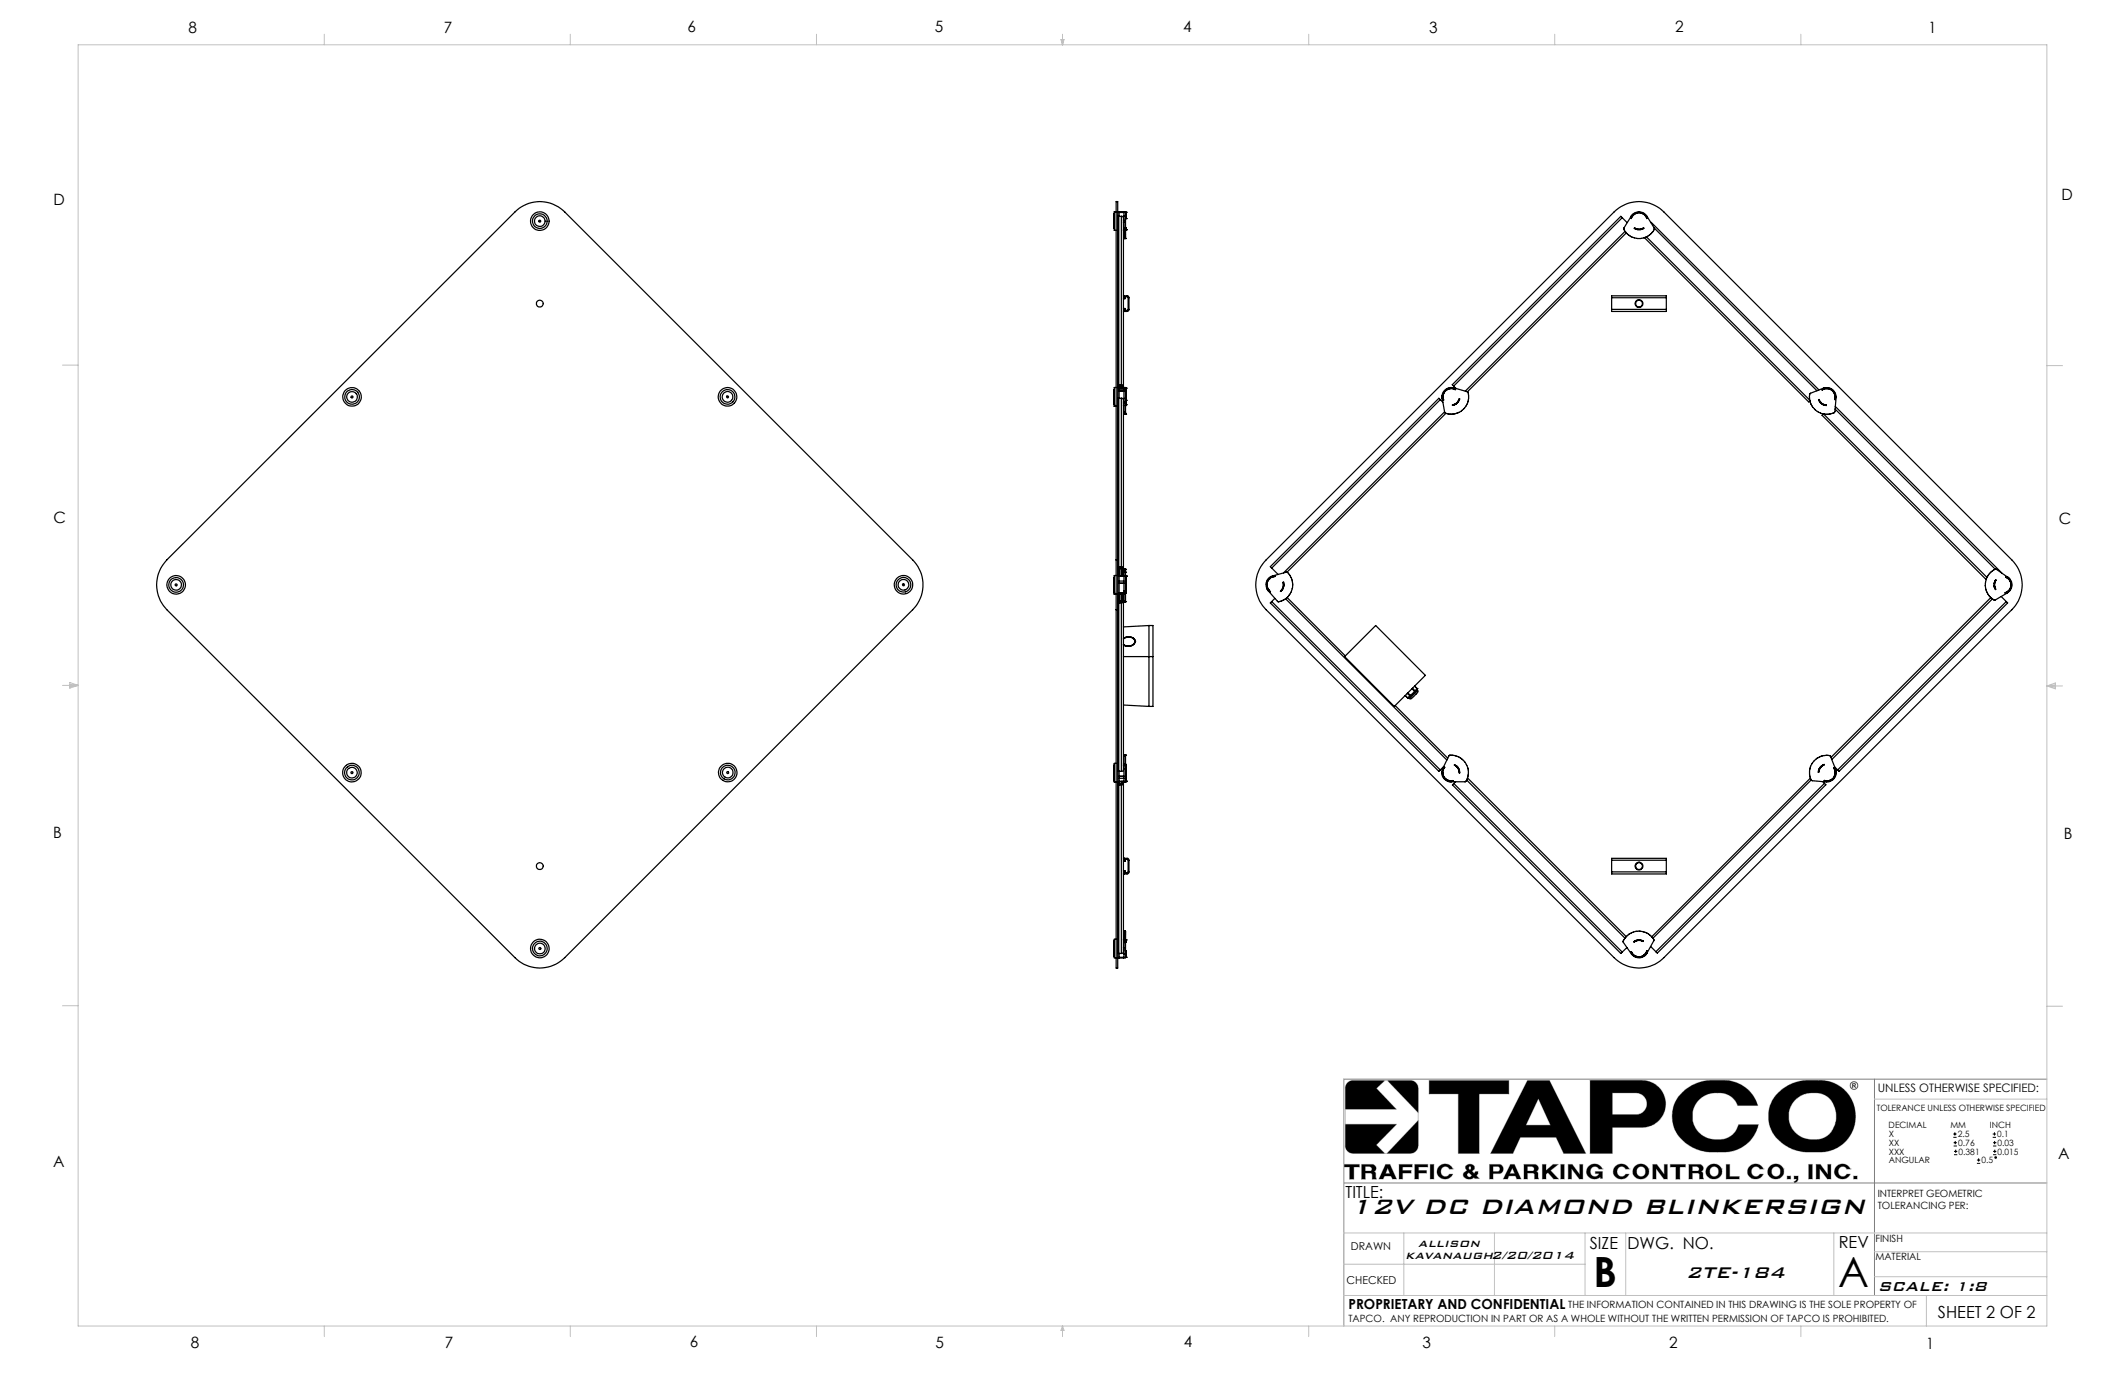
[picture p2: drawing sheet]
<svg xmlns="http://www.w3.org/2000/svg" width="432mm" height="279mm" viewBox="0 0 432 279" stroke-linecap="round" stroke-linejoin="round" font-family="sans-serif">
<g fill="none" stroke="#c0c0c0" stroke-width=".2">
<path d="M15.9 9.1h400v260.4h-400zM65.9 6.9v2.2M115.9 6.9v2.2M165.9 6.9v2.2M215.6 8h.6l-.3 1.1zM215.7 8l.2 1.1M215.9 6.9v2.2M216 8l-.1 1.1M265.9 6.9v2.2M315.9 6.9v2.2M365.9 6.9v2.2M12.7 74.2h3.2"/>
<path d="M415.9 74.3h3.2M12.7 139.3h3.2M14.2 139.1l1.7 .2M14.2 138.7l1.7 .6-1.7 .5zM15.9 139.3l-1.7 .3M415.9 139.4h3.2M415.9 139.4l1.8-.6v1.2zM415.9 139.4l1.8 .3M417.7 139.2l-1.8 .2M12.7 204.4h3.2M273 219.3v50.2M281.4 219.6l-1.7 1.6 4 4.2h-10.3"/>
<path d="M281.9 219.6l6.3 6.5M290.4 219.6h16.2v2.7h-6v12.1h-4.3v-12.1h-5.9zM310.4 219.6h4.5l7.3 14.8h-4.5l-1.5-3.3h-7.3l-1.5 3.3h-4.5zM323.1 219.5h10.7a4.8 4.8 0 0 1 4.7 4.9 4.8 4.8 0 0 1-4.9 4.7h-6v5.3h-4.5zM347.3 219.5h2.6M347.3 219.5a8 8 0 0 0-7.4 6.3 7.1 7.1 0 0 0 4.9 7.7l2.5 .6M349 219.5v2.6M349.9 219.5a7.3 7.3 0 0 1 7.3 5.1h-4.1a3.8 3.8 0 0 0-3.5-2.5h-1.2a4.8 4.8 0 0 0-4.5 4 4.5 4.5 0 0 0 .2 2.3 4.7 4.7 0 0 0 4.3 3.2h1.2a4 4 0 0 0 3.7-3.1h4a7.2 7.2 0 0 1-7.4 5.6M415.9 204.5h3.2M273.2 236.6h3v.5h-1.1v2.5h-.9v-2.5h-1zM273.4 228.5h10.4l-4.2 4.2 1.8 1.7M273.8 220.1l.2-.3 .7-.2h11.9a1.62 1.62 0 0 1 1.6 1.6l-.1 11.8a1.65 1.65 0 0 1-1.5 1.4h-11.6a1.62 1.62 0 0 1-1.6-1.6v-11.9z"/>
<path d="M276.7 236.6h2.3a.77 .77 0 0 1 .6 .7 .77 .77 0 0 1-.4 .8l.3 .3 .1 1.2h-.8v-.9l-.2-.3h-1.2v1.2h-.7zM277.4 237h.9a.49 .49 0 0 1 .5 .4 .49 .49 0 0 1-.3 .5h-1.1zM281.6 236.6h.8l1.4 3h-.8l-.4-.6h-1.3l-.3 .6h-.8zM282 237.3l.4 1.2h-.8zM284.3 236.6h2.6v.5h-1.9v.7h1.7v.6h-1.7v1.2h-.7zM287.5 236.6h2.6v.5h-1.8v.7h1.6v.6h-1.6v1.2h-.8zM288.2 227.7l-6.4 6.7M290.6 236.6h.8v3h-.8zM294.5 237.5h.1M294.5 237.5h.7M294.5 237.5a.99 .99 0 0 0-1.7 .1 .99 .99 0 0 0 .8 1.5 .85 .85 0 0 0 .9-.5h.7a1.61 1.61 0 0 1-2.3 .8 1.61 1.61 0 0 1-.4-2.4 1.72 1.72 0 0 1 2.7 .5M295.2 237.5h.1"/>
<path d="M298 236.8a1.12 1.12 0 0 1 1.6 .2v.5l-.5 .5 .4 .5 .3-.4h.5v.4l-.3 .4 .6 .6h-.9l-.2-.2a1.39 1.39 0 0 1-2.2-.4l.1-.6 .7-.5-.3-.4v-.4zM298.1 238.6l.3-.3 .7 .5-.3 .3a.51 .51 0 0 1-.7-.5zM298.6 237a.3 .3 0 0 1 .3 .3 .3 .3 0 0 1-.3 .3l-.1-.2zM302.7 236.6h2.1a1.01 1.01 0 0 1 .7 .9 1.01 1.01 0 0 1-.7 1h-1.4v1.1h-.7zM303.4 237h1a.57 .57 0 0 1 .4 .5 .57 .57 0 0 1-.4 .6h-1zM306.9 236.6h.8l1.4 3h-.9l-.3-.7h-1.3l-.2 .7h-.9zM307.3 237.3l.5 1.2h-1zM309.7 236.6h2.3a.77 .77 0 0 1 .6 .7 .77 .77 0 0 1-.5 .8l.4 .3 .1 1.2h-.8v-.9l-.3-.3h-1.1v1.2h-.7zM310.4 237h.9a.49 .49 0 0 1 .4 .4 .49 .49 0 0 1-.2 .5h-1.1zM312.6 223.2l2.5 5.4h-5zM313.4 236.6h.7v1.2l1.5-1.2h1l-1.5 1.2 1.6 1.8h-1l-1.2-1.3-.4 .3v1h-.7zM317.1 236.6h.8v3h-.8z"/>
<path d="M318.7 236.6h.8l1.5 2.1v-2.1h.6v3h-.7l-1.6-2.1v2.1h-.6zM324.9 237.5h.1M324.9 237.5h.7M324.9 237.5a.96 .96 0 0 0-1.4-.2 .96 .96 0 0 0 0 1.5 .96 .96 0 0 0 1.4-.2v-.1h-.7v-.4h1.4v1.4h-.4v-.4a1.59 1.59 0 0 1-2.3 .1 1.59 1.59 0 0 1 .1-2.3 1.74 1.74 0 0 1 2.6 .6M325.6 237.5h.1M327.6 222.1h4.9a2.2 2.2 0 0 1 2.1 2.2 2.2 2.2 0 0 1-2.1 2.2h-4.9zM330.3 237.5h.1M330.3 237.5h.7M330.3 237.5a.96 .96 0 0 0-1.4-.2 .96 .96 0 0 0 0 1.5 .96 .96 0 0 0 1.4-.2h.7a1.64 1.64 0 0 1-2.2 .9 1.64 1.64 0 0 1-.6-2.4 1.76 1.76 0 0 1 2.8 .4M331 237.5h.1M332.2 237a1.59 1.59 0 0 1 2.4-.1 1.59 1.59 0 0 1-.2 2.4 1.59 1.59 0 0 1-2.2-.2 1.59 1.59 0 0 1 0-2.1zM333 237.2a1.01 1.01 0 0 1 1.4 .5 1.01 1.01 0 0 1-.7 1.4 1.04 1.04 0 0 1-1.1-.7 1.04 1.04 0 0 1 .4-1.2z"/>
<path d="M334.3 237.5h.1M335 237.5h.1M335.8 236.6h.9l1.5 2.1v-2.1h.6v3h-.7l-1.6-2.1v2.1h-.7zM339.4 236.6h3.1v.5h-1.2v2.5h-.8v-2.5h-1.1zM339.8 226.8h4.1M343.2 236.6h2.3a.77 .77 0 0 1 .6 .7 .77 .77 0 0 1-.5 .8l.4 .3 .1 1.2h-.8v-.9l-.2-.3h-1.2v1.2h-.7zM343.9 237h.9a.51 .51 0 0 1 .4 .4 .51 .51 0 0 1-.2 .5h-1.1zM347.1 237a1.61 1.61 0 0 1 2.2-.2 1.61 1.61 0 0 1 .2 2.3 1.61 1.61 0 0 1-2.2 .2 1.46 1.46 0 0 1-.2-2.3zM347.3 234.1h2.6M347.7 237.3a.99 .99 0 0 1 1.5 .4 .99 .99 0 0 1-.8 1.4 1.04 1.04 0 0 1-1-.7 1.04 1.04 0 0 1 .3-1.1zM349 231.6v2.5M349.1 237.5h.1"/>
<path d="M349.8 237.5h.1M350.8 236.6h.7v2.5h1.9v.5h-2.6zM357.6 237.5h.1M357.6 237.5h.7M357.6 237.5a.96 .96 0 0 0-1.3-.2 .96 .96 0 0 0-.3 1.3 .96 .96 0 0 0 1.4 .3l.2-.3h.7a1.64 1.64 0 0 1-2.2 .9 1.64 1.64 0 0 1-.8-2.3 1.73 1.73 0 0 1 3 .3M358.3 237.5h.1M359.7 237a1.61 1.61 0 0 1 2.3-.1 1.61 1.61 0 0 1 .1 2.2 1.61 1.61 0 0 1-2.3 .2 1.49 1.49 0 0 1-.1-2.3zM360.2 237.4a.98 .98 0 0 1 1.3-.1 .98 .98 0 0 1 .1 1.4 .98 .98 0 0 1-1.4 .1 .98 .98 0 0 1 0-1.4zM361.4 222a8.7 8.7 0 0 1 5.5-2.5h2.6a7.3 7.3 0 0 1 7.6 7.3 7.3 7.3 0 0 1-7.6 7.3h-2.6a7.9 7.9 0 0 1-7.5-6.6 6.6 6.6 0 0 1 2-5.5zM361.7 237.5h.1M362.4 237.5h.1M363.1 239h.8v.6h-.8z"/>
<path d="M364.6 239h.8v.7a.82 .82 0 0 1-.8 .6v-.2l.5-.5h-.5zM364.9 223.4l.2-.2a4.4 4.4 0 0 1 2.8-1.1h1.2a4.4 4.4 0 0 1 4 4.5 4.5 4.5 0 0 1-4 5h-1.2a4.8 4.8 0 0 1-4.4-4.1v-1.7a5.1 5.1 0 0 1 1.4-2.4zM367.5 236.6h.8v3h-.8zM369 236.6h.9l1.5 2.1v-2.1h.6v3h-.7l-1.6-2.1v2.1h-.7zM375.2 237.5a.99 .99 0 0 0-1.6 .1 .99 .99 0 0 0 .8 1.5 .84 .84 0 0 0 .8-.5h.8a1.64 1.64 0 0 1-2.3 .9 1.64 1.64 0 0 1-.6-2.4 1.76 1.76 0 0 1 2.9 .4M375.2 237.5h.1M375.2 237.5h.8M376 237.5h.1M376.4 220.2h.6v.4h-.2l.3 .3-.1 .2-.3-.4h-.2v.4h-.1zM376.7 239h.7v.6h-.7zM376.9 220.3h-.4v.3h.4v-.3M380.9 223.3h35"/>
<path d="M273 250.5h142.9M273 256.9h49.1M285.3 250.5v12.7M303.7 250.5v12.7M322.1 250.5v12.7M330.3 250.5v12.7M364.6 240.1h.1M372.6 250.5v12.7M380.9 254.4h35M380.9 259.4h35M65.9 269.5v2.1M115.9 269.5v2.1"/>
<path d="M165.9 269.5v2.1M215.9 269.5v2.1M215.9 269.5l.3 .8h-.6zM265.9 269.5v2.1M273 263.2h142.9M315.9 269.5v2.1M365.9 269.5v2.1M380.9 263.2h.1M391.4 263.2v6.3"/>
<circle cx="376.7" cy="220.6" r=".81"/>
<circle cx="376.7" cy="220.6" r=".73"/>
</g>
<path d="M380.9 219.3v43.9M415.9 219.3h-142.9v50.2M273 240.4h142.9" fill="none" stroke="#808080" stroke-width=".2"/>
<path d="M273.4 228.5v4.8l.6 .7 .9 .4h6.5l-1.8-1.7 4.2-4.2zM273.8 220l-.4 .9v4.5h10.3l-4-4.2 1.7-1.6h-6.8zM281.9 219.6l6.3 6.5v-5l-.2-.6-.3-.5-.8-.4zM288.2 227.7l-6.4 6.7h4.8l.6-.2 .6-.3 .4-1.1zM290.4 219.6v2.7h5.9v12.1h4.3v-12.1h6v-2.7zM327.6 222.1h5a2.21 2.21 0 0 1 2 2.2 2.21 2.21 0 0 1-2.1 2.2h-4.9zM323.1 219.5v14.9h4.5v-5.3h6a4.8 4.8 0 0 0 4.9-4.7 4.8 4.8 0 0 0-4.7-4.9zM312.6 223.2l2.5 5.4h-5zM310.4 219.6l-7.5 14.8h4.5l1.5-3.3h7.3l1.5 3.3h4.5l-7.3-14.8zM376.7 239v.6h.7v-.6zM367.5 236.6v3h.8v-3zM364.6 239v.6h.5l-.5 .5v.2h.2l.5-.5 .1-.8zM363.1 239v.6h.8v-.6zM360.3 237.2l.7-.2 .7 .5 .1 .8-.3 .6-.8 .2-.6-.5-.1-.8zM359.8 236.9l-.5 .6-.1 .3v.8l.5 .6 .5 .3 .6 .1 .7-.1 .7-.5 .2-.5 .1-.6-.2-.5-.3-.5-1-.4-.6 .1zM369 236.6v3h.7v-2.1l1.6 2.1h.7v-3h-.6v2.1l-1.5-2.1zM355.7 236.9l-.4 .4-.2 .5v.8l.5 .6 .7 .3 .7 .1 .7-.3 .4-.3 .2-.4h-.7l-.5 .4-.5 .1-.5-.3-.2-.5 .1-.8 .5-.4h.6l.5 .4h.7l-.4-.6-1-.4-.6 .1zM373.3 236.9l-.3 .4-.3 .6 .1 .6 .3 .6 .6 .4 .7 .1 .7-.1 .6-.5 .3-.4h-.8l-.4 .4h-.6l-.5-.3-.2-.5 .1-.7 .6-.4h.6l.4 .4h.8l-.5-.6-.9-.4-.7 .1zM350.8 236.6v3h2.6v-.5h-1.9v-2.5zM347.1 237l-.4 .6-.1 .6 .3 .7 .4 .4 .6 .3h.7l.6-.3 .5-.5 .2-.4v-.7l-.6-.9-.6-.3h-.6l-.5 .1zM347.7 237.3l.3-.2 .5-.1 .6 .5 .1 .8-.3 .6-.7 .2-.6-.3-.2-.5v-.5zM343.2 236.6v3h.7v-1.2h1.3l.1 .3v.9h.8l-.1-1.3-.4-.2 .5-.5-.2-.7-.4-.3zM343.9 237l1.2 .1 .2 .4-.1 .3-.1 .1h-1.2zM339.4 236.6v.5h1.1v2.5h.8v-2.5h1.2v-.5zM332.2 237l-.4 .6v.6l.2 .6 .5 .5 .6 .3h.6l.7-.3 .5-.5 .1-.3v-.9l-.7-.9-1.1-.2-.5 .1zM332.7 237.4l.6-.4 .8 .3 .2 .4 .1 .6-.3 .6-.8 .2-.6-.4-.1-.4zM328.4 236.9l-.4 .4-.2 .6v.6l.6 .7 .5 .3 .6 .1 .7-.2 .6-.4 .2-.4h-.7l-.5 .4h-.6l-.4-.3-.2-.5 .2-.8 .4-.3h.7l.4 .4h.7l-.4-.6-1-.4-.6 .1zM318.7 236.6v3h.6v-2.1l1.6 2.1h.7v-3h-.6v2.1l-1.5-2.1zM317.1 236.6v3h.8v-3zM322.7 237.1l-.3 .5v.7l.4 .8 .9 .5 .8-.1 .7-.4v.4h.4v-1.4h-1.4v.4h.7l-.3 .4-.3 .2-.7-.2-.4-.5 .1-.9 .4-.4 .5-.1 .4 .2 .3 .3h.7l-.5-.6-.7-.4h-.5l-.7 .2zM335.8 236.6v3h.7v-2.1l1.6 2.1h.7v-3h-.6v2.1l-1.5-2.1zM313.4 236.6v3h.7v-1l.4-.3 1.2 1.3h1l-1.6-1.8 1.5-1.2h-1l-1.5 1.2v-1.2zM310.4 237l1.1 .1 .2 .3v.4l-.2 .1h-1.1zM309.7 236.6v3h.7v-1.2h1.2l.2 .2v1h.8l-.1-1.2-.4-.3 .5-.5-.1-.7-.5-.3zM303.4 237l1.2 .1 .2 .3-.2 .5-1.2 .2zM302.7 236.6v3h.7v-1.1l1.6-.1 .4-.6v-.6l-.6-.6zM298.1 238.6l.4-.3 .6 .5-.3 .3-.3 .1-.3-.2zM298 236.8l-.2 .2v.4l.3 .4-.7 .5-.1 .2 .1 .6 .9 .5h.7l.5-.3 .2 .2h.9l-.6-.6 .3-.4v-.4h-.5l-.3 .4-.4-.5 .5-.5v-.5l-.1-.1-.7-.4zM298.6 237l.3 .1v.4a.28 .28 0 0 1-.5 0 .28 .28 0 0 1 .1-.4zM290.6 236.6v3h.8v-3zM287.5 236.6v3h.8v-1.2h1.6v-.6h-1.6v-.7h1.8v-.5zM284.3 236.6v3h.7v-1.2h1.7v-.6h-1.7v-.7h1.9v-.5zM281.6 236.6l-1.4 3h.8l.3-.6h1.3l.4 .6h.8l-1.4-3zM282 237.3l.4 1.2h-.8zM273.2 236.6v.5h1v2.5h.9v-2.5h1.1v-.5zM277.4 237l1.2 .1 .2 .4-.2 .4h-1.2zM276.7 236.6v3h.7v-1.2h1.3l.1 .2v1h.8l-.1-1.2-.3-.3 .4-.5-.1-.7-.5-.3zM292.5 237l-.4 .6-.1 .7 .3 .7 .3 .2 .4 .3 .7 .1 .6-.1 .7-.5 .2-.4h-.7l-.5 .4h-.6l-.5-.3-.1-.5 .1-.7 .6-.5 .7 .2 .3 .3h.7l-.6-.7-.6-.3h-.6zM307.3 237.3l.5 1.2h-1zM306.9 236.6l-1.4 3h.9l.2-.7h1.3l.3 .7h.9l-1.4-3zM375.9 220.6a.8 .8 0 0 0 1.6 0 .8 .8 0 0 0-1.6 0zM376 220.6a.75 .75 0 0 1 1.5 0 .75 .75 0 0 1-1.5 0zM376.4 220.2v.9h.1v-.4l.5 .4 .1-.2-.3-.3h.2v-.4zM376.5 220.3h.4v.3h-.4zM364.7 223.5a5 5 0 0 1 3.2-1.4h1.4l1.1 .3a4.7 4.7 0 0 1 2.7 4.9l-.2 1.2-.3 .6a3.8 3.8 0 0 1-3.5 2.5h-1.2a4.8 4.8 0 0 1-4.4-4.1v-1.4a4.6 4.6 0 0 1 1.2-2.6zM361 222.4a6.7 6.7 0 0 0-1.6 4.1v.7a7.4 7.4 0 0 0 5.7 6.6l1.8 .3h2.6a7.3 7.3 0 0 0 7.5-7.3 7.3 7.3 0 0 0-7.5-7.3h-2.6a8.7 8.7 0 0 0-5.9 2.9zM349 219.5v2.6h1.2l1 .4a3.8 3.8 0 0 1 1.9 2.1h4.1a7.2 7.2 0 0 0-7.3-5.1zM349 231.6v2.5h.9a7.2 7.2 0 0 0 7.4-5.6h-4l-.2 .5a3.8 3.8 0 0 1-3.5 2.6zM341.7 222.1a6.4 6.4 0 0 0-1.9 4.7h4.1v-.7a4.7 4.7 0 0 1 4.5-4h.6v-2.6h-1.7a9 9 0 0 0-5.6 2.6zM339.8 226.8a7.2 7.2 0 0 0 5.5 6.9l1.6 .4h2.1v-2.5h-.6a4.8 4.8 0 0 1-4.5-4.1v-.7z" fill-rule="evenodd" fill="#000"/>
<g fill="none" stroke="#000" stroke-width=".2">
<path d="M396.9 231.1h.7M396.9 230.4h.7M397 232.9h.7M397 232.2h.7M397.1 234.6h.6M397.1 234h.6M397.2 230.1v.7M397.3 231.8v.7M397.4 233.6v.7M401.7 236.4h.7M401.7 235.7h.7M402.1 235.4v.6"/>
<path d="M404.9 231.1h.7M404.9 230.4h.7M405 232.9h.7M405 232.2h.7M405 234.6h.7M405 234h.7M405.3 230.1v.7M405.3 231.8v.7M405.3 233.6v.7"/>
<circle cx="405.5" cy="235.2" r=".16"/>
</g>
<g fill="none" stroke="#000" stroke-width=".25">
<path d="M226.4 43.5h-.1v2.9h.1M226.8 43h-.4v3.8h.4M226.8 43.1v-2.1h.3v2.1M226.8 43.1h.3M226.8 43.1v70.7M227.1 43h.3v1M227.1 44h.8M227.1 43.1v70.7M227.3 44h.1M227.3 44v34.7M227.4 43.1h1M227.4 43.2h1"/>
<path d="M227.9 44l.3 .1 .1 .1v34.7M227.9 44v34.2M228.3 46.8h.4M228.3 45.2h.1M228.3 44.7h.1M228.3 46.7h.1M228.4 43.9v-.9h.3v.9M228.4 48.5h.1M228.4 43.9h.3M228.4 43.9v4.6M228.4 46.6h.5M228.4 46.4h.5"/>
<path d="M228.4 46.3h.5M228.4 47h.3M228.4 47.2h.3M228.4 47.4h.3M228.4 47.6h.3M228.4 47.7h.3M228.4 47.8h.3M228.4 48h.3M228.4 48.1h.3M228.4 48.2h.3M228.4 48.3h.3M228.4 48.4h.3"/>
<path d="M228.4 48.5h.3M228.7 48.5h.1M228.7 43.5h.2M228.7 43.9v4.6M228.7 46.3h.2v.4M228.7 43.2h.2M228.7 46.7h.2M228.7 44.3h.2M228.7 44.4h.2M228.7 44.2h.2M228.7 44.1h.2M228.7 44h.2"/>
<path d="M228.7 43.9h.2M228.7 43.7h.2M228.7 43.6h.2M228.7 43.4h.2M228.7 43.3h.2M228.7 43.1h.2M228.9 46.7h.1M228.9 43.1h.1M228.9 44.4h.1M228.9 43.1v1.3M228.9 46.5h-.5M328 43.1a7.1 7.1 0 0 1 10.1 0l70.7 70.7a7.1 7.1 0 0 1 0 10.1l-70.7 70.7a7.1 7.1 0 0 1-10.1 0l-70.7-70.7a7.1 7.1 0 0 1 0-10.1z"/>
<path d="M329.6 44.2l-.2-.2-34.3 34.2 .3 .3M329.6 44.2l-34.2 34.3M329.6 44.2l1 1M330.2 47l-32.5 32.5M330.5 47.3l-32.3 32.3M331.6 43.7a1.84 1.84 0 0 1 3 .2l1.5 2.4a2.11 2.11 0 0 1-1.2 1.7 3.4 3.4 0 0 1-4.9-1.6zM331.9 43.5l-.5 .5M331.9 43.6a1.79 1.79 0 0 1 2.2-.1l.5 .5 .2 .4h-.2a1.64 1.64 0 0 0-1.6-1.1 1.64 1.64 0 0 0-1.5 1.1l-.1-.1 .1-.2zM332.1 46.4v-.1a1.65 1.65 0 0 0 1.9 0 .54 .54 0 0 1-.7 .4h-.5zM334.2 48.3l33.3 33.4 .3-.3M334.5 48.1l33.2 33.2M335.5 45.2l34.1 34"/>
<path d="M336.2 46.4l33 33M226.4 79.2h-.1v2.9M226.8 78.7h-.4v3.8M227.1 78.7h.3v2.2M227.1 78.6h.4M227.3 78.6h.1M227.4 78.9h1M227.4 79.5h1M227.4 79.4h1M227.4 79.1h1M227.5 78.4h.1M227.5 78.6h.1"/>
<path d="M227.5 78.3v.6M227.5 78.3h.4M227.9 78.3l.2 .1v.5M227.9 78.2h-.8M227.9 78.2l.4 .3M227.9 78.3v.6M228.3 62.7h.3v.4M228.3 60.7h.3v-.4h.5l.1 .2v2.4l-.1 .2h-.5M228.3 60.1h.9l.2 .3v2.6l-.2 .3h-.8M228.3 63.3h.1M228.4 62.7h.1M228.4 60.7h.1"/>
<path d="M228.4 60.1h.1M228.4 60.1v.6M228.4 62.7v.6M228.6 63.1h.1M228.7 79.1h.2M228.7 78.8h.2v3.6h-.2M228.7 78.9h.2M228.7 79.5h.2M228.7 79.9h.2M228.7 79.8h.2M228.7 79.7h.2M228.7 79.4h.2"/>
<path d="M228.7 79.3h.2M228.7 79h.2M228.9 78.9h.1M293.7 79.3a1.88 1.88 0 0 1 2.1-.2l-.1 .1a1.63 1.63 0 0 0-2.4 .8l-.1 .8 .2 .5-.1 .1-.1-.2a1.84 1.84 0 0 1 .5-1.9zM295.4 78.5l.5 .5M327.5 62.9v.4h11.1v-.4M327.5 60.5v-.4h11.1v.4M327.5 60.5v2.4M327.5 62.9h11.1M327.5 60.5h11.1M338.6 60.5v2.4M370.2 79.2l.7-.3h.6a1.77 1.77 0 0 1 1.4 2.3h-.1a1.66 1.66 0 0 0-.6-1.9 1.66 1.66 0 0 0-1.9 0z"/>
<path d="M371.2 78.8l-.8 .2M226.3 82.1h.1M226.4 82.5h.4M226.4 82.5l.4 .1M227.1 80.9h.8M227.3 80.9h.1M227.3 80.9v36M227.9 80.9l.3 .1 .1 .2v35.8M227.9 80.9v34.2M228.3 82.4h.1M228.3 81.7h.1M228.3 82.1h.1"/>
<path d="M228.4 81v-2.3h.3v2.3M228.4 84.1h.1M228.4 84.2h.1M228.4 81h.3M228.4 83.7h.3M228.4 81v3.2M228.4 83.8h.3M228.4 83.9h.3M228.4 84h.3M228.4 84.1h.3M228.4 84.2h.3M228.7 84.1h.1"/>
<path d="M228.7 84.2h.1M228.7 82.1h.2M228.7 80.9h.2M228.7 81v3.2M228.7 81.7h.2M228.7 80.5h.2M228.7 80.8h.2M228.7 80.4h.2M228.7 80.3h.2M228.7 81.1h.2M228.7 80.2h.2M228.7 81.2h.2"/>
<path d="M228.7 80h.2M228.7 81.4h.2M228.7 82h.2M228.7 82.2h.2M228.7 81.8h.2M228.7 81.6h.2M228.7 81.5h.2M228.9 82.2h.1M228.9 81.4h.1M292.7 81.2l-.3-.3-34.3 34.2 .3 .3M292.7 81.2l-34.3 34.2M292.7 81.2l.5 .5"/>
<path d="M293.1 80.3v.8M293.5 83.7l-32.7 32.7M293.5 83.7l-.4-2.7a1.9 1.9 0 0 1 2.3-2.2l2.8 .8a3.5 3.5 0 0 1-.9 3.6 3.5 3.5 0 0 1-3.5 .8M293.5 83.7l.3 .3M293.8 84l-32.3 32.3M295.1 82.3a1.63 1.63 0 0 0 1.4-1.3l.1 .1a1.66 1.66 0 0 1-1.5 1.3zM367.8 80l2.7-1.1a1.91 1.91 0 0 1 2.6 1.9l-.3 2.9a3.3 3.3 0 0 1-4.6-1.3l-.5-1.3zM369.5 81.2l.2 .2a1.57 1.57 0 0 0 1.4 .9v.1l-.6-.1-.5-.3zM370.5 84.1h.1M370.5 84.1l-.3 .3 33.4 33.4M370.5 84.1l33.3 33.2M372.9 83.1l32.5 32.6"/>
<path d="M372.9 82.6l33.8 33.8M33.9 113.8l70.7-70.7a7.1 7.1 0 0 1 10.2 0l70.7 70.7a7.2 7.2 0 0 1 0 10.1l-70.7 70.7a7.1 7.1 0 0 1-10.2 0l-70.7-70.7a7.2 7.2 0 0 1 0-10.1zM226.4 117.3h-.1v3M226.8 116.9h-.4v3.8M226.8 113.8v10.1M226.8 113.8h.3M227.1 116.9h.3v3.8M227.1 113.8v10.1M227.1 115.6h.4M227.3 115.6h.1M227.3 115.1v.1M227.4 117.1h1"/>
<path d="M227.4 117h1.3M227.4 118.5h1M227.4 118.1h1M227.5 117h.1M227.5 115.6h.1M227.5 115.3h.1M227.5 115.3v1.7M227.5 115.3h.4M227.9 115.3l.2 .1v1.6M227.9 115.1l.4 .3M227.9 115.1l-.8 .1M227.9 115.3v1.7"/>
<path d="M228.4 115.7v4.4M228.4 116.3h.1M228.4 115.7h.1M228.4 116.3h.3M228.4 116.2h.3M228.4 116.1h.3M228.4 116h.3M228.4 115.8h.3M228.4 115.7h.3M228.7 117v3.1M228.7 116.3h.1M228.7 115.7h.1"/>
<path d="M228.7 117.3h.2M228.7 117.1h.2M228.7 115.7v1.3M228.7 118h.2M228.7 118.9h.2M228.7 119h.2M228.7 118.7h.2M228.7 118.6h.2M228.7 119.1h.2M228.7 119.3h.2M228.7 118.5h.2M228.7 119.4h.2"/>
<path d="M228.7 118.3h.2M228.7 119.5h.2M228.7 119.7h.2M228.7 119.9h.2M228.7 117.8h.2M228.7 120h.2M228.7 117.6h.2M228.7 117.5h.2M228.7 117.4h.2M228.7 117.2h.2M228.9 117.1h.1M228.9 117.1v3.4h-.2"/>
<path d="M257.4 119.5l.4 .7M257.9 117.4l.5-.3 2.9-.8a1.55 1.55 0 0 1 1.1 1.2 3.5 3.5 0 0 1-2.8 4.7l-1.9-2.1a1.88 1.88 0 0 1 .2-2.7zM258 117.5l.1-.1a.88 .88 0 0 1 1-.2 1.66 1.66 0 0 0-1.5 2.3l.6 .7a1.66 1.66 0 0 1-.2-2.7zM258.4 115.4l1.3 1.3M260.7 118.3h.1a1.57 1.57 0 0 1-.6 1.8l.4-.4 .2-.6zM405.4 115.7h.3l2.3 1.6a1.87 1.87 0 0 1-.1 3.2l-2.4 1.4a1.78 1.78 0 0 1-1.5-1.1 3.6 3.6 0 0 1-.2-3.5M405.4 115.7a3.4 3.4 0 0 0-1.6 1.6M405.5 117.8l.1 .2a1.77 1.77 0 0 0-.1 1.6l-.1 .2a1.71 1.71 0 0 1 .1-2zM407.6 117.2a1.76 1.76 0 0 1 1.1 1.7 1.76 1.76 0 0 1-1.2 1.6l-.1-.1a1.65 1.65 0 0 0 1.2-1.5 1.65 1.65 0 0 0-1.1-1.6zM407.9 117.2l.5 .5M226.3 120.3h.1M226.4 120.7h.1"/>
<path d="M226.4 120.7h.4M226.8 123.9v72.8h.3v-72.8M226.8 123.9h.3M227.1 122.5h.8M227.1 122.1h.4M227.3 122.1h.1M227.3 120.7v36M227.4 120.4h1M227.4 120.5h1M227.5 122.1h.1M227.5 122.3v.1M227.5 120.7h.1"/>
<path d="M227.5 120.7v1.7M227.5 122.4h.4M227.9 120.7v1.7M227.9 122.5v34.2M228.1 120.7v1.6l-.2 .1M228.3 122.2l-.4 .3M228.3 120.7v35.8l-.1 .1-.3 .1M228.3 129.9a1.51 1.51 0 0 1 2.3 .3 1.39 1.39 0 0 1-2.3 .8 1.41 1.41 0 0 0 2.3-.7M228.3 133.4h6M228.4 122.3h.1M228.4 120.7h-1.3M228.4 120.1v2.2"/>
<path d="M228.4 120.1h.3M228.4 122.2h.3M228.4 122.3h.3M228.7 122.3h.1M228.7 120.3h.2M228.7 120.1v2.2M228.7 120.4h.2M228.7 120.1h.2M228.7 120.2h.2M230.6 130.3h.1M230.7 130.3a1.5 1.5 0 0 0-2.4-.5 1.53 1.53 0 0 1 2.4 .4 1.49 1.49 0 0 1-2.4 .9M233.5 127.1h.8v16.4h-.8"/>
<path d="M233.5 127.1v16.4M233.5 127.1l-5.2 .3M258.4 122.2l-.3 .3 34.3 34.2 .3-.2M258.4 122.2l34.3 34.3M259 121.6l-.6 .6M261.2 121.7l32.8 32.7M261.5 121.4l11.9 11.9M279.5 127.1l10.1 10.1-6.3 6.3-10.1-10.1zM286.9 139.9l.5 .6M287 139.8l.5 .6M287.4 139.4l.5 .5M287.9 139.9l-.1 .3"/>
<path d="M287.9 139.9h.1M287.9 139.9v.2M404.5 121.4l-32.5 32.5M404.8 121.7l-32.6 32.6M406.6 121.2l1.1 1M407.7 122.2l.3 .3-34.3 34.2-.3-.2M407.7 122.2l-34.3 34.3M226.3 158.5h.1M226.4 155.5h-.1v3M226.4 158.9h.4M226.8 155.1h-.4v3.8M227.1 159.1h.4"/>
<path d="M227.1 159.5h.8M227.1 156.7h.8M227.3 156.7h.1M227.3 159.5h.1M227.3 159.1h.1M227.3 158.9v34.8M227.4 156.7v2.2h-.3M227.4 158.8h1M227.4 157.7h1M227.4 158.2h1M227.4 157.8h1M227.5 159.3h.1"/>
<path d="M227.5 158.8v.5M227.5 159.3h.4M227.9 158.8v.5M227.9 159.5v34.2M228.1 158.8v.5h-.2M228.3 159.2l-.2 .3h-.2M228.3 158.8v34.7l-.2 .2h-.2M228.3 155.5h.1M228.3 158.8h.1M228.3 155.2h.1M228.3 155.6h.1M228.3 155.3h.1"/>
<path d="M228.3 143.3l5.2 .2M228.4 158.9h.1M228.4 156.2v2.7M228.4 153.5h.1M228.4 158.9h.3M228.4 153.5v2.7M228.4 153.6h.3M228.4 156.2h.3M228.4 153.5h.3M228.7 158.9h.1M228.7 156.2v2.7M228.7 153.5h.1"/>
<path d="M228.7 158.5h.2M228.7 158.4h.2M228.7 158.8h.2M228.7 156.7h.2M228.7 153.5v2.7M228.7 155.3h.2v3.5M228.7 155.6h.2M228.7 156.5h.2M228.7 157.1h.2M228.7 157.4h.2M228.7 157h.2M228.7 156.9h.2"/>
<path d="M228.7 157.7h.2M228.7 156.4h.2M228.7 158.2h.2M228.7 156.2h.2M228.7 157.9h.2M228.7 156.1h.2M228.7 156h.2M228.7 158h.2M228.7 155.9h.2M228.7 158.3h.2M228.7 158.6h.2M228.7 158.7h.2"/>
<path d="M228.7 155.5h.2M228.7 155.8h.2M228.9 158.8h.1M283.5 143.4l10.7 10.7M285.5 141.3l.5 .5M286 140.9l.5 .5M286 141.8h.1M286.1 140.8l.5 .5M286.2 141.8l.1 .1M286.2 141.8h-.2M286.3 141.7l-.1 .1M286.3 141.7l-.3 .1"/>
<path d="M286.5 141.4l-.2 .3M286.6 141.3l-.1 .1M287.1 140.9l-.5 .4M287.1 140.9l-.8 .8M287.4 140.5l-.3 .4M287.5 140.4l-.1 .1M287.8 140.2l-.7 .7M287.8 140.2l-.3 .2M287.9 140.1l-.1 .1M287.9 140.1l.1 .2M288 140.3l.1 .1a3.5 3.5 0 0 1-1.6 1.6l-.2-.1M288 140.3l-1.7 1.6"/>
<path d="M293.3 155.8l-.6 .7M293.5 155.9h.1a1.65 1.65 0 0 0-.2 2 1.65 1.65 0 0 0 1.8 .7l.1 .1a1.78 1.78 0 0 1-2-.8 1.78 1.78 0 0 1 .2-2zM294.2 158.8l.8 .1M294.5 153.5a3.4 3.4 0 0 1 3.3 1.6 3.4 3.4 0 0 1-.1 3.8h-2.8a1.85 1.85 0 0 1-1.7-2.7zM295.4 159.2l-.3 .3 34.3 34.2 .2-.2M295.4 159.2l34.2 34.3M295.6 155.4l.7 .5a1.05 1.05 0 0 1 .2 1.2l-.1-.8zM295.8 158.9l-.4 .3M298 158.5l32.2 32.1M298.2 158.1l32.2 32.2M367.9 158.1l-32.3 32.3M368 158.5l-32.1 32.1"/>
<path d="M368.7 154.5l1.4-.9 .7-.1a1.14 1.14 0 0 1 1.2 .2l1 2.6a1.91 1.91 0 0 1-1.9 2.6l-2.9-.3a2.56 2.56 0 0 1-.4-2.4l.3-.9zM369.9 155.9l.8-.6-.9 .8-.3 .8 .1-.6zM370.4 158.8l.3 .4M370.7 159.2l.3 .3-34.2 34.2-.3-.3M370.7 159.2l-34.2 34.2M372.7 156l.2 .4a1.72 1.72 0 0 1-1 2.2l-.8 .2-.4-.1v-.1a1.69 1.69 0 0 0 2.2-1.3zM372.8 155.8l.6 .7M372.9 156.2l.2 .8M228.3 177h.3v.4M228.3 174.4h.9l.2 .3v2.6l-.2 .3h-.8M228.3 177.6h.1M228.4 177h.1"/>
<path d="M228.4 175h.1M228.4 174.4h.1M228.4 174.4v.6M228.4 177v.6M228.6 177.4h.1M228.6 174.6h.5l.1 .2v2.4l-.1 .2h-.5M228.6 174.6h.1M228.6 174.6v.4h-.3M327.5 177.2v.4h11.1v-.4M327.5 174.8v-.4h11.1v.4M327.5 177.2h11.1M327.5 174.8v2.4"/>
<path d="M327.5 174.8h11.1M338.6 174.8v2.4M226.4 191.2h-.1v3h.1M226.8 190.9h-.4v3.7h2.3v-.7M227.1 193.7h.2M227.3 193.7h.1M227.3 193.7h.6M227.4 193.7v.9M227.4 194.5h1M228.3 190.9h.1M228.3 191h.6M228.3 193h.1"/>
<path d="M228.3 192.6h.1M228.4 193.9v.7M228.4 191.3h.3M228.4 193.9v-4.7h.3v4.7M228.4 191.3h.5M228.4 191.5h.3M228.4 191.2h.5M228.4 193.9h.3M228.4 190.8h.3M228.4 190.6h.3M228.4 190.4h.3M228.4 190.3h.3"/>
<path d="M228.4 190.1h.3M228.4 189.9h.3M228.4 189.8h.3M228.4 189.7h.3M228.4 189.6h.3M228.4 189.5h.3M228.4 189.4h.3M228.4 189.3h.3M228.4 189.2h.3M228.7 194.2h.2M228.7 193.7h.2M228.7 193.2h.2v1.3"/>
<path d="M228.7 194.5h.2M228.7 193.4h.2M228.7 193.5h.2M228.7 193.6h.2M228.7 193.9h.2M228.7 194h.2M228.7 194.3h.2M228.7 191.1h.2M228.7 194.4h.2M228.9 191h.1M228.9 194.5h.1M228.9 191v.4h-.2"/>
<path d="M330.5 190.3a3.5 3.5 0 0 1 5.6 .6l-1.4 2.7a1.86 1.86 0 0 1-3.2 .3l-1.7-2.6zM330.6 192.5l-1 1M331.4 193.4h.1l.2 .3a1.68 1.68 0 0 0 2.2 .5l.6-.6 .1-.4h.2a1.78 1.78 0 0 1-1.7 1.3 1.78 1.78 0 0 1-1.7-1.1zM332 191.3a1.73 1.73 0 0 1 1.9-.1l-.1 .1a1.6 1.6 0 0 0-1.8 .1zM334.8 193.5l-.5 .7M335.4 192.3l1.1 1.1"/>
<circle cx="109.7" cy="44.9" r="1.48"/>
<circle cx="109.7" cy="44.9" r="1.09"/>
<circle cx="109.7" cy="44.9" r="1.9"/>
<circle cx="109.7" cy="44.9" r=".19"/>
<circle cx="109.7" cy="61.7" r=".7"/>
<circle cx="333" cy="61.7" r=".69"/>
<circle cx="333" cy="61.7" r=".79"/>
<circle cx="71.5" cy="80.7" r="1.08"/>
<circle cx="71.5" cy="80.7" r=".2"/>
<circle cx="71.5" cy="80.6" r="1.88"/>
<circle cx="71.5" cy="80.7" r="1.48"/>
<circle cx="147.8" cy="80.6" r="1.08"/>
<circle cx="147.8" cy="80.7" r="1.49"/>
<circle cx="147.8" cy="80.6" r="1.89"/>
<circle cx="147.8" cy="80.6" r=".21"/>
<circle cx="35.8" cy="118.8" r=".19"/>
<circle cx="35.8" cy="118.8" r="1.09"/>
<circle cx="35.8" cy="118.8" r="1.88"/>
<circle cx="35.8" cy="118.9" r="1.49"/>
<circle cx="183.6" cy="118.8" r="1.09"/>
<circle cx="183.6" cy="118.8" r="1.49"/>
<circle cx="183.6" cy="118.8" r="1.88"/>
<circle cx="183.6" cy="118.8" r=".2"/>
<circle cx="71.5" cy="157" r="1.88"/>
<circle cx="71.5" cy="157" r=".19"/>
<circle cx="71.5" cy="157" r="1.08"/>
<circle cx="71.5" cy="157" r="1.48"/>
<circle cx="147.9" cy="157" r="1.08"/>
<circle cx="147.9" cy="157" r=".21"/>
<circle cx="147.9" cy="157" r="1.48"/>
<circle cx="147.9" cy="157" r="1.88"/>
<circle cx="109.7" cy="176" r=".7"/>
<circle cx="333" cy="176" r=".69"/>
<circle cx="333" cy="176" r=".79"/>
<circle cx="109.7" cy="192.7" r="1.5"/>
<circle cx="109.7" cy="192.7" r="1.89"/>
<circle cx="109.7" cy="192.7" r=".19"/>
<circle cx="109.7" cy="192.7" r="1.09"/>
</g>
<g font-size="8.5">
<text x="323.8" y="261.4">B</text>
<text x="373.5" y="261.6">A</text>
</g>
<text font-size="5.8" x="274.3" y="246.7">12V DC DIAMOND BLINKERSIGN</text>
<text font-size="4.3" x="342.7" y="259.6">2TE-184</text>
<text font-size="3.7" x="381.6" y="262.3">SCALE: 1:8</text>
<g font-size="3.4">
<text x="273.4" y="243.5">TITLE:</text>
<text x="323.1" y="253.8">SIZE</text>
<text x="330.7" y="253.8">DWG. NO.</text>
<text x="373.6" y="253.6">REV</text>
<text x="393.8" y="267.9">SHEET 2 OF 2</text>
</g>
<g font-size="3.2">
<text x="38.3" y="6.7">8</text>
<text x="90.2" y="6.7">7</text>
<text x="139.7" y="6.5">6</text>
<text x="190" y="6.5">5</text>
<text x="240.4" y="6.5">4</text>
<text x="290.4" y="6.7">3</text>
<text x="340.4" y="6.5">2</text>
<text x="391.9" y="6.7">1</text>
<text x="10.9" y="41.6">D</text>
<text x="418.9" y="40.7">D</text>
<text x="10.9" y="106.3">C</text>
<text x="418.4" y="106.4">C</text>
<text x="10.8" y="170.2">B</text>
<text x="419.4" y="170.6">B</text>
<text x="10.8" y="237.2">A</text>
<text x="418.2" y="235.5">A</text>
<text x="38.8" y="273.8">8</text>
<text x="90.4" y="273.8">7</text>
<text x="140.2" y="273.8">6</text>
<text x="190.1" y="273.9">5</text>
<text x="240.5" y="273.8">4</text>
<text x="289" y="273.9">3</text>
<text x="339.1" y="273.8">2</text>
<text x="391.4" y="274.1">1</text>
</g>
<text font-size="2.9" x="303" y="255.8">2/20/2014</text>
<text font-size="2.8" x="274" y="265.9">PROPRIETARY AND CONFIDENTIAL</text>
<g font-size="2.6">
<text x="285.5" y="255.8">KAVANAUGH</text>
<text x="288.2" y="253.3">ALLISON</text>
</g>
<text font-size="2.4" x="381.6" y="221.9">UNLESS OTHERWISE SPECIFIED:</text>
<g font-size="2.2">
<text x="274.5" y="254.1">DRAWN</text>
<text x="273.6" y="260.8">CHECKED</text>
</g>
<g font-size="2">
<text x="381.6" y="243.2">INTERPRET GEOMETRIC</text>
<text x="381.6" y="245.7">TOLERANCING PER:</text>
<text x="381.1" y="252.3">FINISH</text>
<text x="381.1" y="256">MATERIAL</text>
<text x="274" y="268.6">TAPCO. ANY REPRODUCTION IN PART OR AS A WHOLE WITHOUT THE WRITTEN PERMISSION OF TAPCO IS PROHIBITED.</text>
<text x="318.7" y="265.9">THE INFORMATION CONTAINED IN THIS DRAWING IS THE SOLE PROPERTY OF</text>
</g>
<g font-size="1.8">
<text x="381.4" y="225.8">TOLERANCE UNLESS OTHERWISE SPECIFIED</text>
<text x="383.8" y="229.3">DECIMAL</text>
<text x="383.8" y="232.8">XX</text>
<text x="383.8" y="231.1">X</text>
<text x="396.3" y="229.3">MM</text>
<text x="397.8" y="231.1">2.5</text>
<text x="397.9" y="232.8">0.76</text>
<text x="404.3" y="229.3">INCH</text>
<text x="405.8" y="231.1">0.1</text>
<text x="405.9" y="232.8">0.03</text>
<text x="383.8" y="236.4">ANGULAR</text>
<text x="383.8" y="234.6">XXX</text>
<text x="398" y="234.6">0.381</text>
<text x="402.6" y="236.4">0.5</text>
<text x="405.9" y="234.6">0.015</text>
</g>
</svg>
